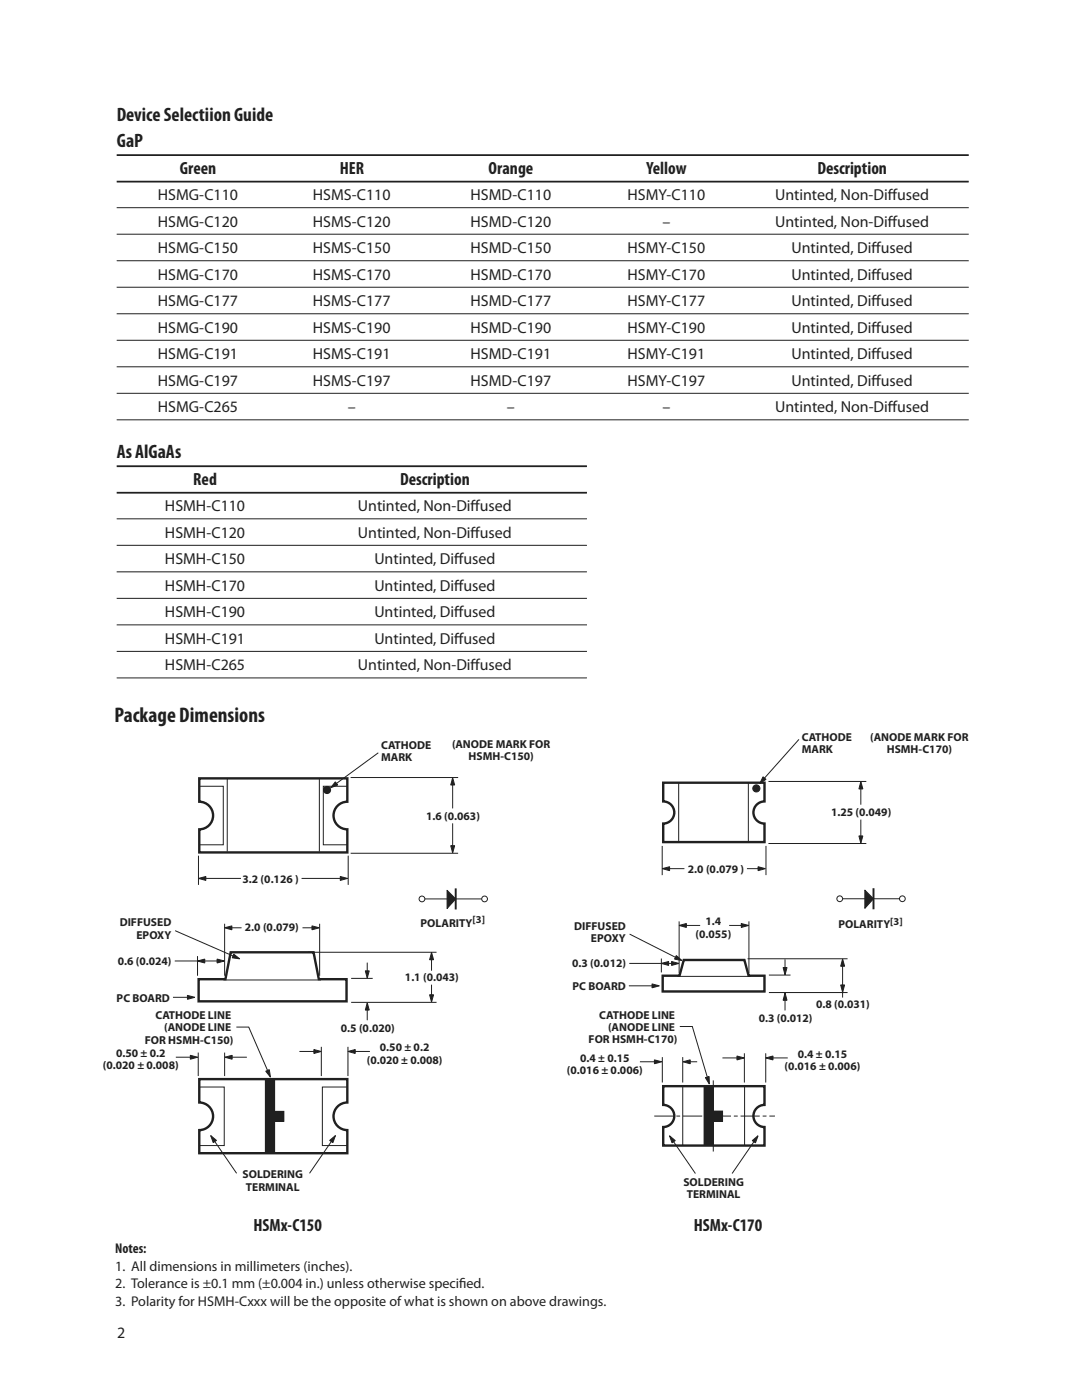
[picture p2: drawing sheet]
<svg xmlns="http://www.w3.org/2000/svg" width="216mm" height="279mm" viewBox="0 0 216 279" stroke-linecap="round" stroke-linejoin="round" font-family="sans-serif">
<path d="M23.3 31h170M23.3 36.2h170M23.3 93h93.8M23.3 98.3h93.8" fill="none" stroke="#231f20" stroke-width=".35"/>
<g fill="none" stroke="#231f20" stroke-width=".2">
<path d="M23.3 41.5h170M23.3 46.7h170M23.3 52h170M23.3 57.3h170M23.3 62.6h170M23.3 67.9h170M23.3 73.2h170M23.3 78.5h170M23.3 83.8h170M23.3 103.5h93.8M23.3 108.8h93.8M23.3 114.1h93.8"/>
<path d="M23.3 119.4h93.8M23.3 124.7h93.8M23.3 130h93.8M23.3 135.3h93.8M40.9 175.3h7.2"/>
</g>
<path d="M67.9 174.9l1.5 .4-1.5 .4z" fill="#231f20"/>
<path d="M67.9 174.9l1.5 .4-1.5 .4z" fill="none" stroke="#231f20" stroke-width=".2"/>
<path d="M39.6 175.3l1.5-.4v.8z" fill="#231f20"/>
<path d="M39.6 175.3l1.5-.4v.8zM60.2 175.3h7.9M86.1 196.5v2.2" fill="none" stroke="#231f20" stroke-width=".2"/>
<path d="M86.1 190.1l.4 1.4h-.8z" fill="#231f20"/>
<path d="M86.1 190.1l.4 1.4h-.8z" fill="none" stroke="#231f20" stroke-width=".2"/>
<path d="M85.7 198.5h.8l-.4 1.5z" fill="#231f20"/>
<path d="M84.8 179.4h11.3M85.7 198.5h.8l-.4 1.5z" fill="none" stroke="#231f20" stroke-width=".2"/>
<path d="M89.2 177.7l1.7 1.7-1.7 1.9z" fill="#231f20"/>
<path d="M89.2 177.7l1.7 1.7-1.7 1.9z" fill="none" stroke="#231f20" stroke-width=".2"/>
<path d="M90.9 177.5v3.8" fill="none" stroke="#231f20" stroke-width=".38"/>
<circle cx="84.2" cy="179.4" r=".57" fill="#fff"/>
<circle cx="84.2" cy="179.4" r=".57" fill="none" stroke="#231f20" stroke-width=".2"/>
<circle cx="96.7" cy="179.4" r=".57" fill="#fff"/>
<g fill="none" stroke="#231f20" stroke-width=".2">
<path d="M75.5 150.2l-8.8 6.5"/>
<circle cx="96.7" cy="179.4" r=".57"/>
</g>
<path d="M66.9 156l.5 .7-1.4 .5z" fill="#231f20"/>
<path d="M66.9 156l.5 .7-1.4 .5zM40.7 191.8h2.8" fill="none" stroke="#231f20" stroke-width=".2"/>
<path d="M43.3 191.4l1.5 .4-1.5 .4z" fill="#231f20"/>
<path d="M43.3 191.4l1.5 .4-1.5 .4z" fill="none" stroke="#231f20" stroke-width=".2"/>
<path d="M39.4 191.8l1.5-.4v.8z" fill="#231f20"/>
<path d="M39.4 191.8l1.5-.4v.8zM73.3 201.3v2.3" fill="none" stroke="#231f20" stroke-width=".2"/>
<path d="M73.3 200.1l.4 1.5h-.8z" fill="#231f20"/>
<path d="M73.3 192.1v2.2M73.3 200.1l.4 1.5h-.8z" fill="none" stroke="#231f20" stroke-width=".2"/>
<path d="M72.9 193.8h.8l-.4 1.4z" fill="#231f20"/>
<path d="M72.9 193.8h.8l-.4 1.4zM35.1 211h3.1" fill="none" stroke="#231f20" stroke-width=".2"/>
<path d="M38 210.6l1.4 .4-1.4 .4z" fill="#231f20"/>
<path d="M38 210.6l1.4 .4-1.4 .4zM46.1 211h3.2" fill="none" stroke="#231f20" stroke-width=".2"/>
<path d="M44.9 211l1.4-.4v.8z" fill="#231f20"/>
<g fill="none" stroke="#231f20" stroke-width=".2">
<path d="M70 155.2h21.4M39.6 170.8v5.8M69.5 170.8v5.8M70 170.3h21.4M39.4 190.8v3.9M61.5 190h25.6M70.1 195.3h4.3M86.1 191.1v2.6M39.6 210.1v4.6M44.8 210.1v4.6M44.9 211l1.4-.4v.8zM59.7 209.8h3.1"/>
<path d="M64.1 208.9v5.8M69.4 208.9v5.8M70.1 200h17"/>
</g>
<path d="M62.6 209.5l1.5 .3-1.5 .4z" fill="#231f20"/>
<path d="M62.6 209.5l1.5 .3-1.5 .4zM70.7 209.8h3.1" fill="none" stroke="#231f20" stroke-width=".2"/>
<path d="M69.4 209.8l1.5-.3v.7z" fill="#231f20"/>
<path d="M60.4 185.2h2M69.4 209.8l1.5-.3v.7z" fill="none" stroke="#231f20" stroke-width=".2"/>
<path d="M62.2 184.8l1.5 .4-1.4 .4z" fill="#231f20"/>
<path d="M46.1 185.2h2.1M62.2 184.8l1.5 .4-1.4 .4z" fill="none" stroke="#231f20" stroke-width=".2"/>
<path d="M44.8 185.2l1.5-.4v.8z" fill="#231f20"/>
<path d="M44.8 185.2l1.5-.4v.8z" fill="none" stroke="#231f20" stroke-width=".2"/>
<path d="M46.6 190.4l1.2 1-1.5-.2z" fill="#231f20"/>
<path d="M34.5 199h3.1M34.9 185.7l11.8 5.2M46.6 190.4l1.2 1-1.5-.2z" fill="none" stroke="#231f20" stroke-width=".2"/>
<path d="M37.4 198.7l1.5 .3-1.5 .4z" fill="#231f20"/>
<path d="M34.9 191.8h5.3M37.4 198.7l1.5 .3-1.5 .4zM42.8 227.7l4.4 6.5" fill="none" stroke="#231f20" stroke-width=".2"/>
<path d="M42 226.6l1.2 1-.7 .4z" fill="#231f20"/>
<path d="M39.8 156.9h4.8v11.7h-4.8M45.3 155.4v14.6M63.7 155.4v14.6M69.3 156.9h-4.8v11.7h4.8M44.6 195.6h19.5M39.8 216.9h4.9v11.7h-4.9M69.3 216.9h-5v11.7h5M42 226.6l1.2 1-.7 .4z" fill="none" stroke="#231f20" stroke-width=".2"/>
<path d="M39.8 155.3h29.5v4.7a2.75 2.75 0 0 0-2.7 2.8 2.75 2.75 0 0 0 2.7 2.7v4.6h-29.5v-4.6a2.75 2.75 0 0 0 2.7-2.7 2.75 2.75 0 0 0-2.7-2.8zM39.6 195.4h5.4l1-5.3h16.6l1 5.3h5.5v4.4h-29.5zM39.8 215.4h29.5v4.6a2.75 2.75 0 0 0-2.7 2.8 2.75 2.75 0 0 0 2.7 2.7v4.6h-29.5v-4.6a2.75 2.75 0 0 0 2.7-2.7 2.75 2.75 0 0 0-2.7-2.8z" fill="none" stroke="#231f20" stroke-width=".48"/>
<circle cx="65.3" cy="157.7" r=".71" fill="#231f20"/>
<g fill="none" stroke="#231f20" stroke-width=".2">
<path d="M90.3 164.3v4.7"/>
<circle cx="65.3" cy="157.7" r=".71"/>
</g>
<path d="M90.3 155.2l.4 1.5h-.8z" fill="#231f20"/>
<path d="M90.3 155.2l.4 1.5h-.8z" fill="none" stroke="#231f20" stroke-width=".2"/>
<path d="M89.9 168.8h.8l-.4 1.4z" fill="#231f20"/>
<path d="M90.3 156.2v5.1M89.9 168.8h.8l-.4 1.4zM44.8 184.4v10.3M63.8 184.4v10.3M66.2 227.7l-4.4 6.5" fill="none" stroke="#231f20" stroke-width=".2"/>
<path d="M65.8 227.6l1.1-1-.5 1.4z" fill="#231f20"/>
<path d="M65.8 227.6l1.1-1-.5 1.4z" fill="none" stroke="#231f20" stroke-width=".2"/>
<path d="M53 213.8l.7-.3 .3 1.5z" fill="#231f20"/>
<path d="M47.2 205h2.4l3.9 8.8M53 213.8l.7-.3 .3 1.5z" fill="none" stroke="#231f20" stroke-width=".2"/>
<path d="M53 215.4h1.8v14.8h-1.8z" fill="#231f20"/>
<path d="M53 215.4h1.8v14.8h-1.8z" fill="none" stroke="#231f20" stroke-width=".2"/>
<path d="M54.8 221.8h1.8v2h-1.8z" fill="#231f20"/>
<path d="M133.4 173.4h3.2M54.8 221.8h1.8v2h-1.8z" fill="none" stroke="#231f20" stroke-width=".2"/>
<path d="M151.3 173l1.4 .4-1.4 .4z" fill="#231f20"/>
<path d="M151.3 173l1.4 .4-1.4 .4z" fill="none" stroke="#231f20" stroke-width=".2"/>
<path d="M132.1 173.4l1.5-.4v.8z" fill="#231f20"/>
<path d="M132.1 173.4l1.5-.4v.8zM149 173.4h2.5M168.1 197.2v1.9" fill="none" stroke="#231f20" stroke-width=".2"/>
<path d="M168.1 191.4l.4 1.4h-.8z" fill="#231f20"/>
<path d="M168.1 191.4l.4 1.4h-.8z" fill="none" stroke="#231f20" stroke-width=".2"/>
<path d="M167.7 196.6h.8l-.4 1.4z" fill="#231f20"/>
<path d="M168.2 179.4h11.3M167.7 196.6h.8l-.4 1.4z" fill="none" stroke="#231f20" stroke-width=".2"/>
<path d="M172.6 177.6l1.7 1.8-1.7 1.9z" fill="#231f20"/>
<path d="M172.6 177.6l1.7 1.8-1.7 1.9z" fill="none" stroke="#231f20" stroke-width=".2"/>
<path d="M174.3 177.5v3.8" fill="none" stroke="#231f20" stroke-width=".38"/>
<circle cx="167.6" cy="179.4" r=".57" fill="#fff"/>
<circle cx="167.6" cy="179.4" r=".57" fill="none" stroke="#231f20" stroke-width=".2"/>
<circle cx="180.1" cy="179.4" r=".57" fill="#fff"/>
<g fill="none" stroke="#231f20" stroke-width=".2">
<path d="M159.4 147.6l-7.2 8.1"/>
<circle cx="180.1" cy="179.4" r=".57"/>
</g>
<path d="M152.3 155l.5 .5-1.2 .9z" fill="#231f20"/>
<path d="M152.3 155l.5 .5-1.2 .9zM133.2 192.3h1" fill="none" stroke="#231f20" stroke-width=".2"/>
<path d="M134 191.9l1.5 .4-1.5 .4z" fill="#231f20"/>
<path d="M134 191.9l1.5 .4-1.5 .4z" fill="none" stroke="#231f20" stroke-width=".2"/>
<path d="M132 192.3l1.4-.4v.8z" fill="#231f20"/>
<path d="M132 192.3l1.4-.4v.8zM156.6 199.4v2.3" fill="none" stroke="#231f20" stroke-width=".2"/>
<path d="M156.6 198.2l.4 1.4h-.7z" fill="#231f20"/>
<path d="M156.6 191.4v2.2M156.6 198.2l.4 1.4h-.7z" fill="none" stroke="#231f20" stroke-width=".2"/>
<path d="M156.3 193.1h.7l-.4 1.5z" fill="#231f20"/>
<path d="M156.3 193.1h.7l-.4 1.5zM127.7 211.9h3.1" fill="none" stroke="#231f20" stroke-width=".2"/>
<path d="M130.6 211.5l1.4 .4-1.4 .4z" fill="#231f20"/>
<path d="M130.6 211.5l1.4 .4-1.4 .4zM137.5 211.9h1.6" fill="none" stroke="#231f20" stroke-width=".2"/>
<path d="M136.3 211.9l1.4-.4v.8z" fill="#231f20"/>
<g fill="none" stroke="#231f20" stroke-width=".2">
<path d="M153.3 156h19.6M132.1 168.8v5.9M152.8 168.8v5.9M153.3 168.3h19.6M132 191.3v2.8M149.2 191.3h19.9M153.4 194.6h4.3M153.4 198.1h15.7M168.1 192.6v4.1M132.2 211v5M136.2 211v5M136.3 211.9l1.4-.4v.8z"/>
<path d="M144.2 211.1h3M148.5 210.2v5.8M152.8 210.2v5.8"/>
</g>
<path d="M147 210.8l1.5 .3-1.4 .4z" fill="#231f20"/>
<path d="M147 210.8l1.5 .3-1.4 .4zM154 211.1h3.2" fill="none" stroke="#231f20" stroke-width=".2"/>
<path d="M152.8 211.1l1.4-.3v.7z" fill="#231f20"/>
<path d="M145.5 184.7h2.6M152.8 211.1l1.4-.3v.7z" fill="none" stroke="#231f20" stroke-width=".2"/>
<path d="M147.9 184.3l1.5 .4-1.5 .4z" fill="#231f20"/>
<path d="M136.8 184.7h2.9M147.9 184.3l1.5 .4-1.5 .4z" fill="none" stroke="#231f20" stroke-width=".2"/>
<path d="M135.5 184.7l1.5-.4v.8z" fill="#231f20"/>
<path d="M135.5 184.7l1.5-.4v.8z" fill="none" stroke="#231f20" stroke-width=".2"/>
<path d="M134.9 190.7l1.2 1-1.5-.3z" fill="#231f20"/>
<path d="M125.5 196.7h4.8M125.6 186.4l9.4 4.8M134.9 190.7l1.2 1-1.5-.3z" fill="none" stroke="#231f20" stroke-width=".2"/>
<path d="M130.1 196.4l1.5 .3-1.5 .4z" fill="#231f20"/>
<path d="M125.6 192.3h7.1M130.1 196.4l1.5 .3-1.5 .4zM134.3 227.7l4.5 6.5" fill="none" stroke="#231f20" stroke-width=".2"/>
<path d="M133.6 226.7l1.1 .9-.6 .5z" fill="#231f20"/>
<path d="M133.6 226.7l1.1 .9-.6 .5z" fill="none" stroke="#231f20" stroke-width=".2"/>
<circle cx="150.9" cy="157.3" r=".71" fill="#231f20"/>
<g fill="none" stroke="#231f20" stroke-width=".2">
<path d="M171.8 163.6v3.4"/>
<circle cx="150.9" cy="157.3" r=".71"/>
</g>
<path d="M171.8 156l.4 1.4-.8 .1z" fill="#231f20"/>
<path d="M171.8 156l.4 1.4-.8 .1z" fill="none" stroke="#231f20" stroke-width=".2"/>
<path d="M171.4 166.8h.8l-.4 1.5z" fill="#231f20"/>
<path d="M171.8 157v3.6M171.4 166.8h.8l-.4 1.5zM135.5 183.9v10.4M149.4 183.9v10.4M150.5 227.7l-4.4 6.5" fill="none" stroke="#231f20" stroke-width=".2"/>
<path d="M150.1 227.6l1.2-.9-.6 1.4z" fill="#231f20"/>
<path d="M135.4 156.2v11.7M149.3 156.2v11.7M135.3 194.9h14.4M136.2 216.8v11.7M148.6 216.8v11.7M150.1 227.6l1.2-.9-.6 1.4z" fill="none" stroke="#231f20" stroke-width=".2"/>
<path d="M132.3 156.2h20.2v3.7a2.21 2.21 0 0 0-2.2 2.3 2.21 2.21 0 0 0 2.2 2.2v3.7h-20.2v-3.7a2.21 2.21 0 0 0 2.2-2.2 2.21 2.21 0 0 0-2.2-2.3zM132.2 194.7h3.4l.8-3.1h12.1l.9 3.1h3.1v3.2h-20.3zM132.3 216.8h20.2v3.7a2.21 2.21 0 0 0-2.2 2.2 2.21 2.21 0 0 0 2.2 2.2v3.7h-20.2v-3.7a2.21 2.21 0 0 0 2.2-2.2 2.21 2.21 0 0 0-2.2-2.2z" fill="none" stroke="#231f20" stroke-width=".48"/>
<path d="M130.6 222.7h24M142.3 229.8v-14.2" fill="none" stroke="#231f20" stroke-width=".2" stroke-dasharray="3.8 .6 .8 .6" stroke-linecap="butt"/>
<path d="M140.7 215.1l.8-.3v1.6z" fill="#231f20"/>
<path d="M135.6 204.9h2.5l3.1 10.3M140.7 215.1l.8-.3v1.6z" fill="none" stroke="#231f20" stroke-width=".2"/>
<path d="M140.5 216.8h1.8v11.8h-1.8z" fill="#231f20"/>
<path d="M140.5 216.8h1.8v11.8h-1.8z" fill="none" stroke="#231f20" stroke-width=".2"/>
<path d="M142.3 221.7h1.9v2h-1.9z" fill="#231f20"/>
<path d="M142.3 221.7h1.9v2h-1.9z" fill="none" stroke="#231f20" stroke-width=".2"/>
<text font-size="4.2" fill="#231f20" x="22.8" y="144.2">Package Dimensions</text>
<g font-size="3.9" fill="#231f20">
<text x="23.3" y="24.1">Device Selectiion Guide</text>
<text x="23.3" y="29.4">GaP</text>
<text x="23.3" y="91.5">As AlGaAs</text>
</g>
<g font-size="3.5" fill="#231f20">
<text x="35.9" y="34.7">Green</text>
<text x="67.8" y="34.7">HER</text>
<text x="97.5" y="34.7">Orange</text>
<text x="129" y="34.7">Yellow</text>
<text x="163.1" y="34.7">Description</text>
<text x="38.6" y="96.7">Red</text>
<text x="79.8" y="96.7">Description</text>
<text x="50.6" y="245.7">HSMx-C150</text>
<text x="138.4" y="245.7">HSMx-C170</text>
</g>
<g font-size="3.2" fill="#231f20">
<text x="31.5" y="40">HSMG-C110</text>
<text x="62.4" y="40">HSMS-C110</text>
<text x="93.9" y="40">HSMD-C110</text>
<text x="125.2" y="40">HSMY-C110</text>
<text x="154.7" y="40">Untinted, Non-Difused</text>
<text x="177.2" y="40">f</text>
<text x="31.5" y="45.2">HSMG-C120</text>
<text x="62.4" y="45.2">HSMS-C120</text>
<text x="93.9" y="45.2">HSMD-C120</text>
<text x="132.2" y="45.2">–</text>
<text x="154.7" y="45.2">Untinted, Non-Difused</text>
<text x="177.2" y="45.2">f</text>
<text x="31.5" y="50.5">HSMG-C150</text>
<text x="62.4" y="50.5">HSMS-C150</text>
<text x="93.9" y="50.5">HSMD-C150</text>
<text x="125.2" y="50.5">HSMY-C150</text>
<text x="157.9" y="50.5">Untinted, Difused</text>
<text x="173.9" y="50.5">f</text>
<text x="31.5" y="55.8">HSMG-C170</text>
<text x="62.4" y="55.8">HSMS-C170</text>
<text x="93.9" y="55.8">HSMD-C170</text>
<text x="125.2" y="55.8">HSMY-C170</text>
<text x="157.9" y="55.8">Untinted, Difused</text>
<text x="173.9" y="55.8">f</text>
<text x="31.5" y="61.1">HSMG-C177</text>
<text x="62.4" y="61.1">HSMS-C177</text>
<text x="93.9" y="61.1">HSMD-C177</text>
<text x="125.2" y="61.1">HSMY-C177</text>
<text x="157.9" y="61.1">Untinted, Difused</text>
<text x="173.9" y="61.1">f</text>
<text x="31.5" y="66.4">HSMG-C190</text>
<text x="31.5" y="71.7">HSMG-C191</text>
<text x="62.4" y="66.4">HSMS-C190</text>
<text x="62.4" y="71.7">HSMS-C191</text>
<text x="93.9" y="66.4">HSMD-C190</text>
<text x="93.9" y="71.7">HSMD-C191</text>
<text x="125.2" y="66.4">HSMY-C190</text>
<text x="125.2" y="71.7">HSMY-C191</text>
<text x="157.9" y="66.4">Untinted, Difused</text>
<text x="157.9" y="71.7">Untinted, Difused</text>
<text x="173.9" y="66.4">f</text>
<text x="173.9" y="71.7">f</text>
<text x="31.5" y="77">HSMG-C197</text>
<text x="62.4" y="77">HSMS-C197</text>
<text x="93.9" y="77">HSMD-C197</text>
<text x="125.2" y="77">HSMY-C197</text>
<text x="157.9" y="77">Untinted, Difused</text>
<text x="173.9" y="77">f</text>
<text x="31.5" y="82.3">HSMG-C265</text>
<text x="69.4" y="82.3">–</text>
<text x="101.2" y="82.3">–</text>
<text x="132.2" y="82.3">–</text>
<text x="154.7" y="82.3">Untinted, Non-Difused</text>
<text x="177.2" y="82.3">f</text>
<text x="32.9" y="102">HSMH-C110</text>
<text x="32.9" y="107.3">HSMH-C120</text>
<text x="71.4" y="102">Untinted, Non-Difused</text>
<text x="71.4" y="107.3">Untinted, Non-Difused</text>
<text x="93.9" y="102">f</text>
<text x="93.9" y="107.3">f</text>
<text x="32.9" y="112.6">HSMH-C150</text>
<text x="74.7" y="112.6">Untinted, Difused</text>
<text x="90.6" y="112.6">f</text>
<text x="32.9" y="117.9">HSMH-C170</text>
<text x="74.7" y="117.9">Untinted, Difused</text>
<text x="90.6" y="117.9">f</text>
<text x="32.9" y="123.2">HSMH-C190</text>
<text x="74.7" y="123.2">Untinted, Difused</text>
<text x="90.6" y="123.2">f</text>
<text x="32.9" y="128.5">HSMH-C191</text>
<text x="74.7" y="128.5">Untinted, Difused</text>
<text x="90.6" y="128.5">f</text>
<text x="32.9" y="133.8">HSMH-C265</text>
<text x="71.4" y="133.8">Untinted, Non-Difused</text>
<text x="93.9" y="133.8">f</text>
<text x="23.4" y="267">2</text>
</g>
<g font-size="2.8" fill="#231f20">
<text x="23" y="250.1">Notes:</text>
<text x="23" y="253.6">1. All dimensions in millimeters (inches).</text>
<text x="23" y="257.1">2. Tolerance is ±0.1 mm (±0.004 in.) unless otherwise specifed.</text>
<text x="91.6" y="257.1">i</text>
<text x="23" y="260.7">3. Polarity for HSMH-Cxxx will be the opposite of what is shown on above drawings.</text>
</g>
<g font-size="2.3" fill="#231f20">
<text x="76" y="149.4">CATHODE</text>
<text x="90.2" y="149.3">(ANODE MARK FOR</text>
<text x="160" y="147.9">CATHODE</text>
<text x="173.7" y="147.9">(ANODE MARK FOR</text>
<text x="76" y="151.9">MARK</text>
<text x="93.5" y="151.8">HSMH-C150)</text>
<text x="160" y="150.4">MARK</text>
<text x="176.9" y="150.4">HSMH-C170)</text>
<text x="85" y="163.6">1.6 (0.063)</text>
<text x="165.8" y="162.8">1.25 (0.049)</text>
<text x="48.4" y="176.2">3.2 (0.126 )</text>
<text x="137.3" y="174.2">2.0 (0.079 )</text>
<text x="23.9" y="184.9">DIFFUSED</text>
<text x="48.9" y="185.8">2.0 (0.079)</text>
<text x="83.9" y="185">POLARITY</text>
<text x="114.6" y="185.5">DIFFUSED</text>
<text x="140.8" y="184.7">1.4</text>
<text x="167.3" y="185.3">POLARITY</text>
<text x="27.2" y="187.4">EPOXY</text>
<text x="117.9" y="188">EPOXY</text>
<text x="138.8" y="187.2">(0.055)</text>
<text x="23.5" y="192.5">0.6 (0.024)</text>
<text x="80.8" y="195.8">1.1 (0.043)</text>
<text x="114.2" y="193">0.3 (0.012)</text>
<text x="114.3" y="197.6">PC BOARD</text>
<text x="23.3" y="199.9">PC BOARD</text>
<text x="31" y="203.3">CATHODE LINE</text>
<text x="119.6" y="203.3">CATHODE LINE</text>
<text x="151.4" y="203.9">0.3 (0.012)</text>
<text x="162.8" y="201.2">0.8 (0.031)</text>
<text x="28.9" y="208.3">FOR HSMH-C150)</text>
<text x="32.8" y="205.8">(ANODE LINE</text>
<text x="68" y="205.9">0.5 (0.020)</text>
<text x="75.8" y="209.8">0.50 ± 0.2</text>
<text x="117.5" y="208.2">FOR HSMH-C170)</text>
<text x="121.4" y="205.8">(ANODE LINE</text>
<text x="20.5" y="213.4">(0.020 ± 0.008)</text>
<text x="23.2" y="210.9">0.50 ± 0.2</text>
<text x="73.2" y="212.3">(0.020 ± 0.008)</text>
<text x="113.1" y="214.3">(0.016 ± 0.006)</text>
<text x="115.8" y="211.9">0.4 ± 0.15</text>
<text x="156.5" y="213.6">(0.016 ± 0.006)</text>
<text x="159.2" y="211.1">0.4 ± 0.15</text>
<text x="48.4" y="235.2">SOLDERING</text>
<text x="49.1" y="237.7">TERMINAL</text>
<text x="136.4" y="236.7">SOLDERING</text>
<text x="137" y="239.1">TERMINAL</text>
</g>
<g font-size="2.1" fill="#231f20">
<text x="94.3" y="184.2">[3]</text>
<text x="177.7" y="184.5">[3]</text>
</g>
</svg>
